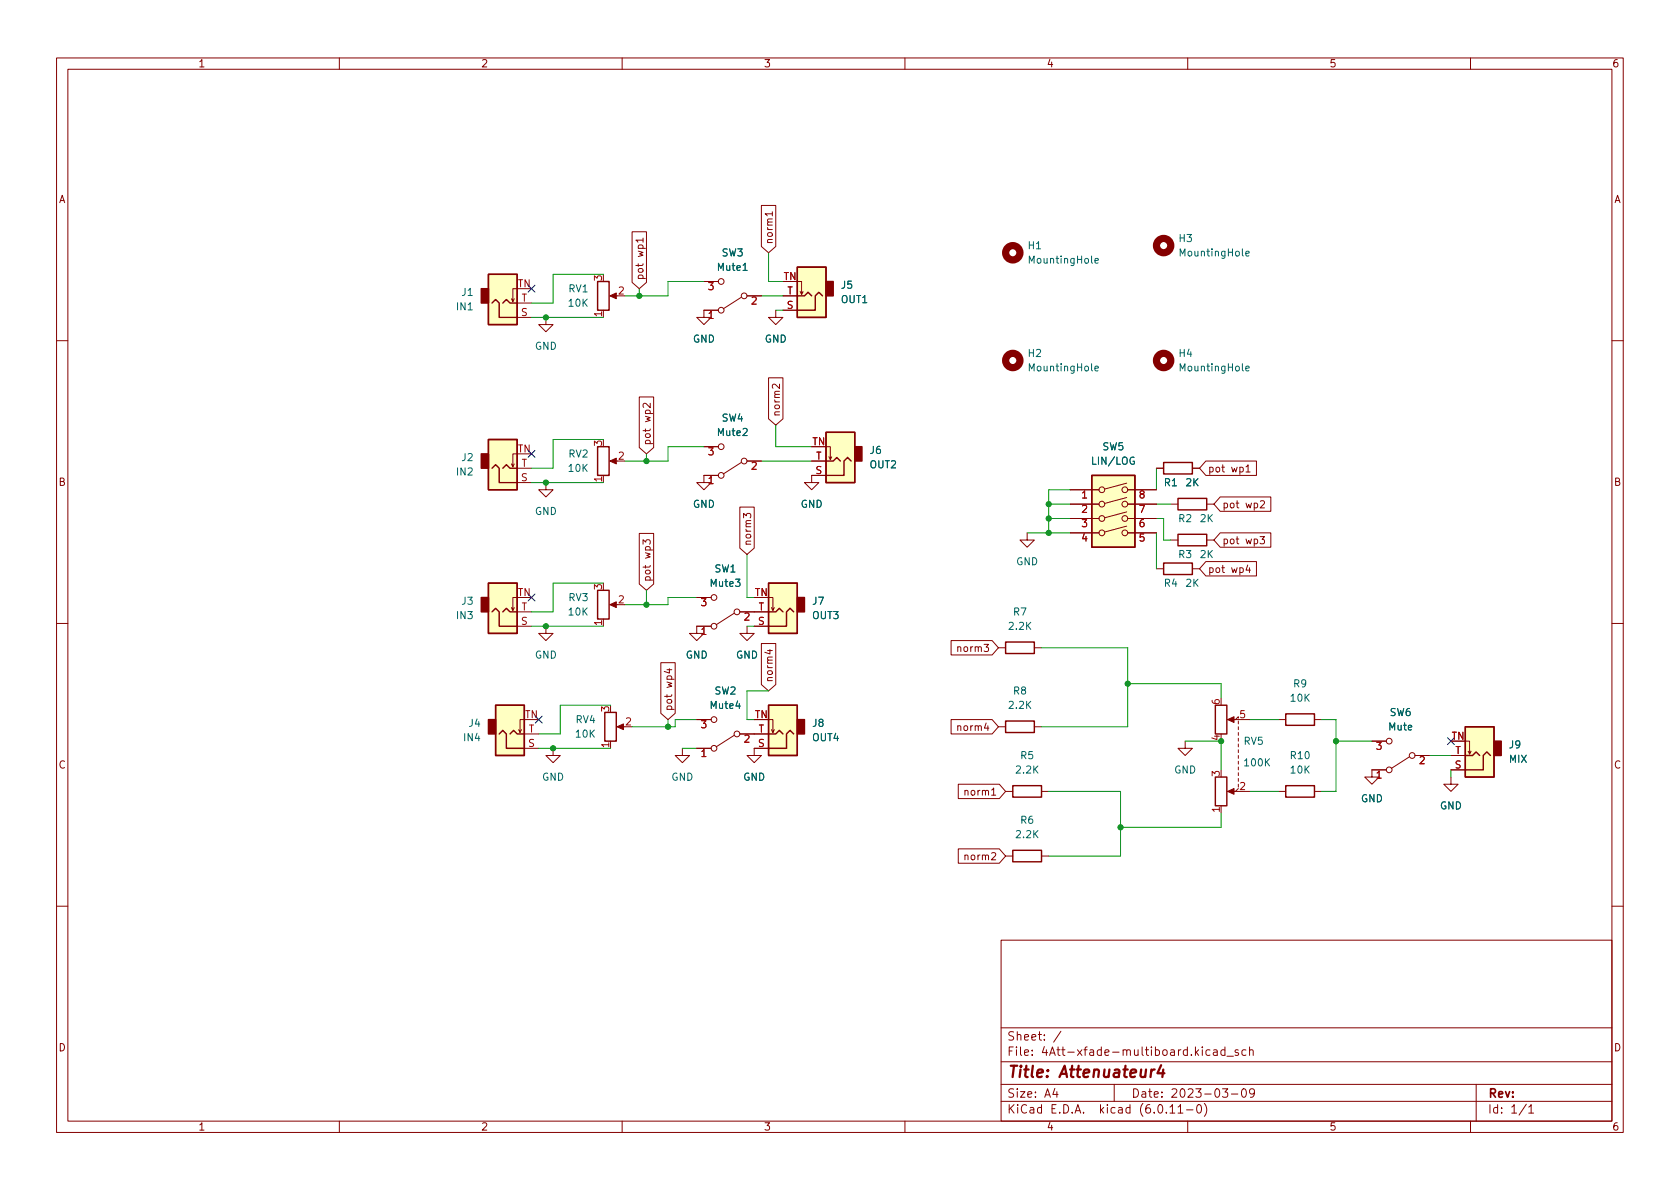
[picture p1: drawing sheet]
<svg xmlns="http://www.w3.org/2000/svg" width="297mm" height="210mm" viewBox="0 0 297 210" stroke-linecap="round" stroke-linejoin="round" font-family="sans-serif">
<g fill="none" stroke="#840000" stroke-width=".18">
<path d="M10 10.2h277v190.1h-277zM12 12.2h273v186.1h-273zM60 10.2v2M110 10.2v2M160 10.2v2M210 10.2v2M260 10.2v2M134.6 36.3h2.6v7.3l-1.3 1.1-1.3-1.1zM136.6 37.8h-1.3l.3 .4M136.6 37.4v.8M90.9 52.8l-.2 .5M91.4 51h-.7v2.3l-.3-.5"/>
<path d="M91.4 56.1h2.6M91.4 53.6h2.6M96.5 56.1v1.3h1.3l-1.3 1.3-1.3-1.3h1.3M106.7 54.9v1.2M108.2 52.3h1M111.8 41h2.5v8.9l-1.3 1.1-1.2-1.1zM124.5 49.8h2.5M127 54.9h-2.5v1.2h1.2l-1.2 1.3-1.3-1.3h1.3M131.1 52.6l-3.2 2M132.1 52.3h2.5M137.2 54.9v1.2h1.2l-1.2 1.3-1.3-1.3h1.3M138.4 54.9h2.6"/>
<path d="M138.4 52.3h2.6M141 49.8h.7v2.3l.3-.5M141.5 51.6l.2 .5M10 60.2h2M113 70.2h2.6v8.9l-1.3 1.2-1.3-1.2zM124.5 79h2.5M135.9 66.8h2.5v7.3l-1.2 1.1-1.3-1.1zM137.8 67.9v.8l-.9-.8-.3 .3 .1 .5M146 79h.8v2.3l.3-.5M285 60.2h2M90.9 82l-.2 .5M91.4 80.3h-.7v2.2l-.3-.5"/>
<path d="M91.4 85.3h2.6M91.4 82.8h2.6M96.5 85.3v1.3h1.3l-1.3 1.3-1.3-1.3h1.3M106.7 84.1v1.2M108.2 81.5h1M113 94.3h2.6v9l-1.3 1.1-1.3-1.1zM127 84.1h-2.5v1.2h1.2l-1.2 1.3-1.3-1.3h1.3M130.8 89.7h2.6v7.2l-1.3 1.1-1.3-1.1zM131.1 81.8l-3.2 2M131.5 91.6v-.8l.5 .4 .1-.4h.5l.1 .2-.1 .6M132.1 81.5h2.5M143.5 81.5h2.5"/>
<path d="M146 84.1h-2.5v1.2h1.3l-1.3 1.3-1.3-1.3h1.3M146.6 80.8l.2 .5M181.6 94.2v1.3h1.3l-1.3 1.3-1.3-1.3h1.3M189.2 86.6h5.1M189.2 89.1h5.1M189.2 91.7h5.1M189.2 94.2h5.1M199.2 93l-3.9 1.1M199.2 90.5l-3.9 1.1M199.2 88l-3.9 1M199.2 85.4l-3.9 1.1M199.4 86.6h5.1"/>
<path d="M199.4 89.1h5.1M199.4 91.7h5.1M199.4 94.2h5.1M204.5 82.8h1.2M207 89.1h1.3M207 95.5h1.3M210.8 82.8h1.3M213.2 99.3h9v2.5h-9l-1.1-1.2zM213.2 81.5h9v2.6h-9l-1.1-1.3zM213.4 89.1h1.2M213.4 95.5h1.2M215.7 94.2h9v2.6h-9l-1.1-1.3z"/>
<path d="M215.7 87.9h9v2.5h-9l-1.1-1.3zM10 110.2h2M90.9 107.4l-.2 .5M91.4 105.7h-.7v2.2l-.3-.5M91.4 110.7h2.6M91.4 108.2h2.6M96.5 110.7v1.3h1.3l-1.3 1.3-1.3-1.3h1.3M106.7 109.5v1.2M108.2 106.9h1M116.8 117.2h2.6v8.9l-1.3 1.1-1.3-1.1zM123.2 105.7h2.5M125.7 110.7h-2.5v1.3h1.3l-1.3 1.3-1.3-1.3h1.3"/>
<path d="M129.8 108.5l-3.2 2M130.8 108.2h5.1M132.1 110.7v1.3h1.2l-1.2 1.3-1.3-1.3h1.3M133.3 110.7h2.6M134.6 113.8h2.6v7.3l-1.3 1.1-1.3-1.1zM135.7 115h.9M135.9 105.7h.8v2.2l.2-.5M136.1 114.9v.7l-.9-.3M136.4 107.4l.3 .5M168.2 113.3h7.2l1.1 1.2-1.1 1.3h-7.2zM174 113.9h.8l-.4 .5 .3 .1v.6l-.2 .1-.5-.1M176.5 114.5h1.3"/>
<path d="M182.9 114.5h1.2M204.5 100.6h1.2M210.8 100.6h1.3M285 110.2h2M92.2 129l-.3 .5M92.7 127.2h-.8v2.3l-.2-.5M92.7 132.3h2.5M92.7 129.8h2.5M97.8 132.3v1.3h1.3l-1.3 1.3-1.3-1.3h1.3M107.9 131.1v1.2M109.5 128.5h1M120.6 132.3v1.3h1.3l-1.3 1.3-1.2-1.3h1.2"/>
<path d="M123.2 132.3h2.5M123.2 127.2h2.5M129.8 130l-3.2 2.1M130.8 129.8h5.1M135.9 127.2h.8v2.3l.2-.5M135.9 132.3h-2.6v1.3h1.3l-1.3 1.3-1.2-1.3h1.2M136.4 129l.3 .5M168.2 127.2h7.2l1.1 1.3-1.1 1.3h-7.2zM169.4 138.7h7.3l1.1 1.2-1.1 1.3h-7.3zM174.4 127.9l-.3 .9h.7M174.7 128.3v.9M175.3 139.7l.4-.4v1.3"/>
<path d="M176.5 128.5h1.3M177.8 139.9h1.3M182.9 128.5h1.2M184.1 139.9h1.3M209.5 131.1v1.2h1.3l-1.3 1.3-1.2-1.3h1.2M217.4 127.2h3.6M217.4 139.9h3.6M218.9 127v-.3l-.5 .5M218.9 139.4l-.5 .5M218.9 127.5v.5M218.9 128.5v.5M218.9 129.5v.5"/>
<path d="M218.9 130.6v.5M218.9 131.6v.5M218.9 132.6v.5M218.9 133.6v.5M218.9 134.6v.5M218.9 135.6v.5M218.9 136.6v.6M218.9 137.7v.5M226.1 127.2h1.2M226.1 139.9h1.2M232.4 127.2h1.3M232.4 139.9h1.3"/>
<path d="M242.6 131.1h2.5M245.1 136.1h-2.5v1.3h1.2l-1.2 1.3-1.3-1.3h1.3M249.2 133.9l-3.2 2M250.2 133.6h2.5M256.5 137.4v1.3h1.3l-1.3 1.2-1.2-1.2h1.2M256.5 136.1h2.6M256.5 133.6h2.6M259.1 131.1h.7v2.2l.3-.5M259.6 132.8l.2 .5M169.4 150.1h7.3l1.1 1.3-1.1 1.2h-7.3zM175.3 150.9l.5-.1 .3 .3-.8 .9h.8M175.3 140.6h.8"/>
<path d="M177.8 151.4h1.3M184.1 151.4h1.3M215.9 142.5v1.3M10 160.2h2M177 166.3h108v32h-108zM285 160.2h2M60 198.3v2M110 198.3v2M160 198.3v2M177 194.8h108M177 191.8h108M177 187.8h108"/>
<path d="M177 181.8h108M182.5 186.5v.1M182.5 185.7v.1M184.6 183.8v.1M184.6 183v.1M187.6 182.4l-1.3 1.9M197 191.8v3M210 198.3v2M211.8 195.4l.1-.1a.81 .81 0 0 1 .6 .7 .81 .81 0 0 1-.3 .8h-.1a.81 .81 0 0 1-.6-.6 .81 .81 0 0 1 .3-.8zM212.9 195.1a1.72 1.72 0 0 1 0 2.3M214.6 185.7h.5l.1 .9M215.2 186l-.5 .1a.29 .29 0 0 0-.2 .2 .29 .29 0 0 0 .2 .3h.5"/>
<path d="M216.6 185.7l-.5-.1-.2 .3v.4l.1 .3h.6M216.6 185.1v1.5M216.9 186.8h1.2M217.7 193.5h1.2M218.9 185.7l-.3-.1-.2 .2v.3l.5 .1v.4h-.5M219.7 192.6l.2-.1a.81 .81 0 0 1 .5 .7 .81 .81 0 0 1-.3 .8h-.1a.81 .81 0 0 1-.6-.6 .81 .81 0 0 1 .3-.8zM220.3 185.7l-.4-.1-.3 .3v.4l.1 .3h.6M220.9 185.8l.2-.2 .4 .1 .1 .9M220.9 185.1v1.5M221.8 193.2l-.3 .3-.4-.1-.2-.2 .2-.6 .4-.1 .2 .2a.99 .99 0 0 1-.3 1.3h-.3M260 198.3v2M261 191.8v6.5"/>
<path d="M270.3 195.8l.4-.5v1.5M270.3 196.8h.9"/>
<circle cx="127.5" cy="49.8" r=".51"/>
<circle cx="127.5" cy="54.9" r=".51"/>
<circle cx="131.6" cy="52.3" r=".51"/>
<circle cx="127.5" cy="79" r=".51"/>
<circle cx="127.5" cy="84.1" r=".51"/>
<circle cx="131.6" cy="81.5" r=".51"/>
<circle cx="194.8" cy="86.6" r=".51"/>
<circle cx="194.8" cy="89.1" r=".51"/>
<circle cx="194.8" cy="91.7" r=".51"/>
<circle cx="194.8" cy="94.2" r=".51"/>
<circle cx="198.9" cy="94.2" r=".51"/>
<circle cx="198.9" cy="89.1" r=".51"/>
<circle cx="198.9" cy="86.6" r=".51"/>
<circle cx="198.9" cy="91.7" r=".51"/>
<circle cx="126.2" cy="110.7" r=".51"/>
<circle cx="126.2" cy="105.7" r=".51"/>
<circle cx="130.3" cy="108.2" r=".51"/>
<circle cx="126.2" cy="127.2" r=".51"/>
<circle cx="126.2" cy="132.3" r=".51"/>
<circle cx="130.3" cy="129.8" r=".51"/>
<circle cx="245.6" cy="136.1" r=".51"/>
<circle cx="245.6" cy="131.1" r=".51"/>
<circle cx="249.7" cy="133.6" r=".51"/>
</g>
<path d="M205.3 188.4l-.7 1.4h1.3M205.7 189.1l-.2 1.4" fill="none" stroke="#840000" stroke-width=".4"/>
<g fill="#ffffc2" stroke="#ffffc2" stroke-width=".18">
<path d="M135.9 103.1h5.1v8.9h-5.1z"/>
<path d="M135.9 124.7h5.1v8.9h-5.1z"/>
<path d="M86.4 103.1h5v8.9h-5z"/>
<path d="M86.4 77.7h5v8.9h-5z"/>
<path d="M146 76.4h5.1v8.9h-5.1z"/>
<path d="M87.6 124.7h5.1v8.9h-5.1z"/>
<path d="M141 47.2h5v8.9h-5z"/>
<path d="M86.4 48.5h5v8.9h-5z"/>
<path d="M193 84.1h7.7v12.7h-7.7z"/>
<path d="M259.1 128.5h5.1v8.9h-5.1z"/>
</g>
<g fill="none" stroke="#840000" stroke-width=".25">
<path d="M86.4 48.5h5v8.9h-5zM87 53.6l.6-.6 .7 .6v2.5h3.1M88.9 53.6l.6-.6 .7 .6h1.2M105.7 49.8h2v5.1h-2zM141 47.2h5v8.9h-5zM141 52.3h1.2l.7-.6 .6 .6M145.4 52.3l-.6-.6-.7 .6v2.6h-3.1M86.4 77.7h5v8.9h-5zM105.7 79h2v5.1h-2zM146 76.4h5.1v8.9h-5.1zM87 82.8l.6-.6 .7 .6v2.5h3.1M88.9 82.8l.6-.6 .7 .6h1.2"/>
<path d="M146 81.5h1.3l.7-.6 .6 .6M150.5 81.5l-.6-.6-.7 .6v2.6h-3.2M193 84.1h7.7v12.7h-7.7zM205.7 99.6h5.1v2h-5.1zM205.7 81.8h5.1v2h-5.1zM208.3 88.1h5.1v2.1h-5.1zM208.3 94.5h5.1v2h-5.1zM86.4 103.1h5v8.9h-5zM87 108.2l.6-.6 .7 .6v2.5h3.1M88.9 108.2l.6-.6 .7 .6h1.2M105.7 104.4h2v5.1h-2zM135.9 103.1h5.1v8.9h-5.1z"/>
<path d="M135.9 108.2h1.3l.6-.6 .6 .6M140.3 108.2l-.6-.6-.6 .6v2.5h-3.2M177.8 113.5h5.1v2.1h-5.1zM87.6 124.7h5.1v8.9h-5.1zM88.3 129.8l.6-.6 .6 .6v2.5h3.2M90.2 129.8l.6-.6 .6 .6h1.3M106.9 126h2.1v5.1h-2.1zM135.9 124.7h5.1v8.9h-5.1zM135.9 129.8h1.3l.6-.6 .6 .6M140.3 129.8l-.6-.6-.6 .6v2.5h-3.2M177.8 127.5h5.1v2h-5.1zM179.1 138.9h5v2.1h-5z"/>
<path d="M214.9 137.4h2v5.1h-2zM214.9 124.7h2v5.1h-2zM227.3 126.2h5.1v2.1h-5.1zM227.3 138.9h5.1v2.1h-5.1zM259.1 128.5h5.1v8.9h-5.1zM259.1 133.6h1.2l.7-.6 .6 .6M263.5 133.6l-.6-.6-.6 .6v2.5h-3.2M179.1 150.4h5v2h-5z"/>
</g>
<g fill="#840000" stroke="#840000" stroke-width=".25">
<path d="M141 105.7h1.2v2.5h-1.2z"/>
<path d="M141 127.2h1.2v2.6h-1.2z"/>
<path d="M85.1 105.7h1.3v2.5h-1.3z"/>
<path d="M85.1 80.3h1.3v2.5h-1.3z"/>
<path d="M151.1 79h1.3v2.5h-1.3z"/>
<path d="M86.4 127.2h1.2v2.6h-1.2z"/>
<path d="M146 49.8h1.3v2.5h-1.3z"/>
<path d="M85.1 51h1.3v2.6h-1.3z"/>
<path d="M264.2 131.1h1.2v2.5h-1.2z"/>
</g>
<g fill="none" stroke="#a90000" stroke-width=".18">
<path d="M125.3 50h.8l-.4 .5 .3 .1v.5l-.1 .1-.6-.1M125.4 55.4l.3-.3v1.2M133 52.6l.5-.1 .2 .4-.8 .9h.8M125.3 79.2h.8l-.4 .5 .3 .1v.5l-.1 .2-.6-.2M125.4 84.6l.3-.3v1.2M133 81.8l.5-.1 .2 .4-.8 .9h.8M191.3 91.9h.8l-.4 .5 .4 .1v.5l-.2 .2-.6-.2M191.4 87.2l.4-.4v1.3M191.4 89.5l.5-.2 .2 .4-.8 .9h.8M191.7 94.4l-.3 .9h.8M201.5 89.3h.9l-.6 1.3M201.8 87.3l-.2-.2v-.2l.2-.1 .4 .1 .1 .1-.1 .2-.5 .2-.1 .2v.4l.2 .1 .4-.1 .1-.2-.1-.3-.1-.2"/>
<path d="M202.2 91.9h-.4a.85 .85 0 0 0 0 1.3l.4-.2 .1-.4-.2-.2h-.4l-.1 .2M202.2 94.4h-.6v.6l.1-.1 .5 .1 .1 .1-.1 .5-.1 .1-.5-.1M124 105.9h.8l-.4 .4 .4 .2v.5l-.2 .1-.6-.1M124.1 111.3l.4-.4v1.3M131.7 108.5l.5-.1 .2 .4-.7 .9h.7M124 127.4h.8l-.4 .5 .4 .1v.6l-.2 .1-.6-.1M124.1 132.9l.4-.4v1.3M131.7 130.1l.5-.1 .2 .3-.7 1h.7M243.4 131.3h.8l-.4 .4 .3 .2v.5l-.1 .1-.6-.1M243.5 136.7l.3-.4v1.3M251.1 133.9l.5-.1 .2 .4-.8 .9h.8"/>
</g>
<path d="M131.4 47.8h.7M193 45.3v1.1l.2 .1M193.6 46.1l.6-.1-.1-.2-.3-.1-.2 .2 .1 .6h.4M219.7 44v1.1l.1 .2M220.3 44.8l.6-.1-.1-.2-.3-.1-.2 .2v.6h.5M131.4 75.9l.5-.1 .2 .3-.8 .9h.8M193 64.3v1.1l.2 .2M193.6 65.2l.6-.2-.1-.2-.3-.1-.2 .2 .1 .6h.4M219.7 64.3v1.1l.1 .2M220.3 65.2l.6-.2-.1-.2-.3-.1-.2 .2v.6h.5M200.5 80.9a.59 .59 0 0 0-.7 .6 .59 .59 0 0 0 .7 .5l.1-.4h-.3M130.4 124l-.3 .9h.8" fill="none" stroke="#006464" stroke-width=".18"/>
<g fill="#840000" stroke="#840000" stroke-width=".18">
<path d="M109.1 128.5l1.1-.5v1z"/>
<path d="M107.8 106.9l1.2-.5v1z"/>
<path d="M107.8 52.3l1.2-.5v1z"/>
<path d="M217 139.9l1.2-.5v1.1z"/>
<path d="M217 127.2l1.2-.5v1.1z"/>
<path d="M107.8 81.5l1.2-.5v1z"/>
</g>
<g fill="none" stroke="#840000" stroke-width="1.3">
<circle cx="179.1" cy="44.7" r="1.27"/>
<circle cx="205.7" cy="43.4" r="1.27"/>
<circle cx="179.1" cy="63.7" r="1.27"/>
<circle cx="205.7" cy="63.7" r="1.27"/>
</g>
<g fill="none" stroke="#009600" stroke-width=".18">
<path d="M94 56.1h12.7M106.7 48.5h-8.9v5.1h-3.8M113 51v1.3M124.5 49.8h-6.4v2.5h-7.6M134.6 52.3h3.8M135.9 44.7v5.1h2.5M137.2 54.9h1.2M106.7 77.7h-8.9v5.1h-3.8M124.5 79h-6.4v2.5h-7.6M137.2 75.2v3.8h6.3M94 85.3h12.7M114.3 80.3v1.2"/>
<path d="M132.1 98v7.7h1.2M134.6 81.5h8.9M181.6 94.2h7.6M185.4 91.7h3.8M185.4 89.1h3.8M189.2 86.6h-3.8v7.6M204.5 91.7h1.2v3.8h1.3M204.5 89.1h2.5M204.5 82.8v3.8M204.5 94.2v6.4M94 110.7h12.7M106.7 103.1h-8.9v5.1h-3.8"/>
<path d="M114.3 104.4v2.5M123.2 105.7h-5.1v1.2h-7.6M132.1 110.7h1.2M184.1 114.5h15.3v14h-15.3M95.2 132.3h12.7M107.9 124.7h-8.8v5.1h-3.9M118.1 127.2v1.3M120.6 132.3h2.6M123.2 127.2h-3.8v1.3h-7.6M135.9 122.2h-3.8v5h1.2M185.4 139.9h12.7v11.5h-12.7M199.4 120.9h16.5v2.5"/>
<path d="M209.5 131.1h6.4v5M221 139.9h5.1M221 127.2h5.1M233.7 127.2h2.5v12.7h-2.5M236.2 131.1h6.4M252.7 133.6h3.8M256.5 136.1v1.3M215.9 143.8v2.5h-17.8"/>
</g>
<path d="M93.4 50.4l1.2 1.3M94.6 50.4l-1.2 1.3M93.4 79.6l1.2 1.3M94.6 79.6l-1.2 1.3M93.4 105l1.2 1.3M94.6 105l-1.2 1.3M94.6 126.6l1.3 1.3M95.9 126.6l-1.3 1.3M255.9 130.4l1.2 1.3M257.1 130.4l-1.2 1.3" fill="none" stroke="#000084" stroke-width=".18"/>
<g fill="#009600" stroke="#009600" stroke-width=".18">
<circle cx="96.5" cy="110.7" r=".46"/>
<circle cx="118.1" cy="128.5" r=".46"/>
<circle cx="97.8" cy="132.3" r=".46"/>
<circle cx="236.2" cy="131.1" r=".46"/>
<circle cx="215.9" cy="131.1" r=".46"/>
<circle cx="199.4" cy="120.9" r=".46"/>
<circle cx="96.5" cy="85.3" r=".46"/>
<circle cx="113" cy="52.3" r=".46"/>
<circle cx="114.3" cy="81.5" r=".46"/>
<circle cx="96.5" cy="56.1" r=".46"/>
<circle cx="198.1" cy="146.3" r=".46"/>
<circle cx="185.4" cy="91.7" r=".46"/>
<circle cx="185.4" cy="89.1" r=".46"/>
<circle cx="185.4" cy="94.2" r=".46"/>
<circle cx="114.3" cy="106.9" r=".46"/>
</g>
<g font-size="2.8" fill="#840000">
<text x="178" y="191.2">Title:</text>
<text x="187.3" y="191.2">Attenuateur4</text>
</g>
<g font-size="2.1" fill="#840000">
<text x="178" y="184.5">Sheet:</text>
<text x="178" y="187.2">File:</text>
<text x="184.4" y="187.2">4Att-xfade-multiboard.kicad_sch</text>
<text x="178" y="197.4">KiCad</text>
<text x="178" y="194.6">Size:</text>
<text x="184.7" y="194.6">A4</text>
<text x="185.7" y="197.4">E.D.A.</text>
<text x="194.6" y="197.4">kicad</text>
<text x="200" y="194.6">Date:</text>
<text x="201.8" y="197.4">(6.0.11-0)</text>
<text x="207" y="194.6">2023-03-09</text>
<text x="263" y="194.6">Rev:</text>
<text x="263" y="197.4">Id:</text>
<text x="267.1" y="197.4">1/1</text>
</g>
<g font-size="1.8" fill="#840000">
<text x="35" y="12.3">1</text>
<text x="85" y="12.3">2</text>
<text x="135" y="12.3">3</text>
<text x="185" y="12.3">4</text>
<text x="235" y="12.3">5</text>
<text x="285" y="12.3">6</text>
<text x="10.4" y="36.3">A</text>
<text x="285.4" y="36.3">A</text>
<text x="114.1" y="45.5" transform="rotate(-90 114.1 45.5)">wp1</text>
<text x="137" y="43.3" transform="rotate(-90 137 43.3)">norm1</text>
<text x="114.1" y="49.6" transform="rotate(-90 114.1 49.6)">pot</text>
<text x="115.4" y="74.7" transform="rotate(-90 115.4 74.7)">wp2</text>
<text x="138.3" y="73.7" transform="rotate(-90 138.3 73.7)">norm2</text>
<text x="115.4" y="78.8" transform="rotate(-90 115.4 78.8)">pot</text>
<text x="213.5" y="83.9">pot</text>
<text x="217.7" y="83.9">wp1</text>
<text x="10.3" y="86.3">B</text>
<text x="285.3" y="86.3">B</text>
<text x="216.1" y="90.3">pot</text>
<text x="220.2" y="90.3">wp2</text>
<text x="115.4" y="98.8" transform="rotate(-90 115.4 98.8)">wp3</text>
<text x="133.2" y="96.6" transform="rotate(-90 133.2 96.6)">norm3</text>
<text x="213.5" y="101.7">pot</text>
<text x="216.1" y="96.6">pot</text>
<text x="217.7" y="101.7">wp4</text>
<text x="220.2" y="96.6">wp3</text>
<text x="115.4" y="103" transform="rotate(-90 115.4 103)">pot</text>
<text x="169" y="115.7">norm3</text>
<text x="119.2" y="125.8" transform="rotate(-90 119.2 125.8)">pot</text>
<text x="119.2" y="121.7" transform="rotate(-90 119.2 121.7)">wp4</text>
<text x="137" y="120.7" transform="rotate(-90 137 120.7)">norm4</text>
<text x="169" y="129.6">norm4</text>
<text x="10.3" y="136.3">C</text>
<text x="285.3" y="136.3">C</text>
<text x="170.2" y="141.1">norm1</text>
<text x="170.2" y="152.5">norm2</text>
<text x="10.3" y="186.3">D</text>
<text x="285.3" y="186.3">D</text>
<text x="35" y="200.3">1</text>
<text x="85" y="200.3">2</text>
<text x="135" y="200.3">3</text>
<text x="185" y="200.3">4</text>
<text x="235" y="200.3">5</text>
<text x="285" y="200.3">6</text>
</g>
<g font-size="1.8" fill="#006464">
<text x="127.5" y="45.7">SW3</text>
<text x="181.6" y="44.5">H1</text>
<text x="181.6" y="47">MountingHole</text>
<text x="208.3" y="43.2">H3</text>
<text x="208.3" y="45.7">MountingHole</text>
<text x="81.5" y="52.7">J1</text>
<text x="100.4" y="52.1">RV1</text>
<text x="126.7" y="48.3">Mute1</text>
<text x="148.6" y="51.4">J5</text>
<text x="148.6" y="54">OUT1</text>
<text x="80.5" y="55.2">IN1</text>
<text x="100.3" y="54.6">10K</text>
<text x="94.5" y="62.2">GND</text>
<text x="122.4" y="61">GND</text>
<text x="135.1" y="61">GND</text>
<text x="181.6" y="63.5">H2</text>
<text x="208.3" y="63.5">H4</text>
<text x="181.6" y="66">MountingHole</text>
<text x="208.3" y="66">MountingHole</text>
<text x="126.7" y="77.5">Mute2</text>
<text x="127.5" y="74.9">SW4</text>
<text x="81.5" y="81.9">J2</text>
<text x="100.3" y="83.8">10K</text>
<text x="100.4" y="81.3">RV2</text>
<text x="153.7" y="80.6">J6</text>
<text x="153.7" y="83.2">OUT2</text>
<text x="192.8" y="82.6">LIN/LOG</text>
<text x="194.8" y="80">SW5</text>
<text x="80.5" y="84.5">IN2</text>
<text x="205.7" y="86.4">R1</text>
<text x="209.5" y="86.4">2K</text>
<text x="94.5" y="91.4">GND</text>
<text x="122.4" y="90.2">GND</text>
<text x="141.5" y="90.2">GND</text>
<text x="208.2" y="92.7">R2</text>
<text x="212" y="92.7">2K</text>
<text x="126.3" y="101.6">SW1</text>
<text x="179.6" y="100.3">GND</text>
<text x="208.2" y="99.1">R3</text>
<text x="212" y="99.1">2K</text>
<text x="81.5" y="107.3">J3</text>
<text x="100.4" y="106.7">RV3</text>
<text x="125.4" y="104.1">Mute3</text>
<text x="143.5" y="107.3">J7</text>
<text x="205.7" y="104.1">R4</text>
<text x="209.5" y="104.1">2K</text>
<text x="80.5" y="109.9">IN3</text>
<text x="100.3" y="109.2">10K</text>
<text x="143.5" y="109.9">OUT3</text>
<text x="178.1" y="111.8">2.2K</text>
<text x="179" y="109.2">R7</text>
<text x="94.5" y="116.8">GND</text>
<text x="121.2" y="116.8">GND</text>
<text x="130.1" y="116.8">GND</text>
<text x="125.4" y="125.7">Mute4</text>
<text x="126.3" y="123.2">SW2</text>
<text x="178.1" y="125.7">2.2K</text>
<text x="179" y="123.2">R8</text>
<text x="227.9" y="124.5">10K</text>
<text x="228.6" y="121.9">R9</text>
<text x="81.8" y="131.4">IN4</text>
<text x="82.8" y="128.9">J4</text>
<text x="101.6" y="130.8">10K</text>
<text x="101.7" y="128.3">RV4</text>
<text x="143.5" y="128.9">J8</text>
<text x="143.5" y="131.4">OUT4</text>
<text x="245.4" y="129.5">Mute</text>
<text x="245.6" y="127">SW6</text>
<text x="179.4" y="137.2">2.2K</text>
<text x="180.3" y="134.6">R5</text>
<text x="207.5" y="137.2">GND</text>
<text x="219.7" y="135.9">100K</text>
<text x="219.8" y="132.1">RV5</text>
<text x="227.9" y="134.6">R10</text>
<text x="227.9" y="137.2">10K</text>
<text x="266.7" y="132.7">J9</text>
<text x="266.7" y="135.3">MIX</text>
<text x="95.8" y="138.4">GND</text>
<text x="118.6" y="138.4">GND</text>
<text x="131.3" y="138.4">GND</text>
<text x="240.6" y="142.2">GND</text>
<text x="254.5" y="143.5">GND</text>
<text x="179.4" y="148.6">2.2K</text>
<text x="180.3" y="146.1">R6</text>
</g>
<g font-size="1.8" fill="#a90000">
<text x="91.5" y="50.8">TN</text>
<text x="92.1" y="53.3">T</text>
<text x="106.4" y="49.8" transform="rotate(-90 106.4 49.8)">3</text>
<text x="109.2" y="52.1">2</text>
<text x="138.5" y="49.5">TN</text>
<text x="139.1" y="52.1">T</text>
<text x="92" y="55.9">S</text>
<text x="106.4" y="56.2" transform="rotate(-90 106.4 56.2)">1</text>
<text x="125" y="57.2">1</text>
<text x="139" y="54.6">S</text>
<text x="91.5" y="80">TN</text>
<text x="92.1" y="82.5">T</text>
<text x="106.4" y="79" transform="rotate(-90 106.4 79)">3</text>
<text x="109.2" y="81.3">2</text>
<text x="143.6" y="78.7">TN</text>
<text x="144.1" y="83.8">S</text>
<text x="144.2" y="81.3">T</text>
<text x="92" y="85.1">S</text>
<text x="106.4" y="85.4" transform="rotate(-90 106.4 85.4)">1</text>
<text x="125" y="86.4">1</text>
<text x="191.1" y="88.9">1</text>
<text x="191.1" y="96.5">4</text>
<text x="91.5" y="105.4">TN</text>
<text x="92.1" y="107.9">T</text>
<text x="106.4" y="104.4" transform="rotate(-90 106.4 104.4)">3</text>
<text x="109.2" y="106.7">2</text>
<text x="133.4" y="105.4">TN</text>
<text x="134.1" y="107.9">T</text>
<text x="92" y="110.5">S</text>
<text x="106.4" y="110.8" transform="rotate(-90 106.4 110.8)">1</text>
<text x="123.8" y="113">1</text>
<text x="133.9" y="110.5">S</text>
<text x="215.6" y="124.8" transform="rotate(-90 215.6 124.8)">6</text>
<text x="92.8" y="127">TN</text>
<text x="93.4" y="129.5">T</text>
<text x="107.7" y="126" transform="rotate(-90 107.7 126)">3</text>
<text x="110.4" y="128.3">2</text>
<text x="133.4" y="127">TN</text>
<text x="134.1" y="129.5">T</text>
<text x="215.6" y="131.1" transform="rotate(-90 215.6 131.1)">4</text>
<text x="219" y="127">5</text>
<text x="256.6" y="130.8">TN</text>
<text x="93.3" y="132.1">S</text>
<text x="107.7" y="132.4" transform="rotate(-90 107.7 132.4)">1</text>
<text x="123.8" y="134.6">1</text>
<text x="133.9" y="132.1">S</text>
<text x="215.6" y="137.5" transform="rotate(-90 215.6 137.5)">3</text>
<text x="257.1" y="135.9">S</text>
<text x="257.3" y="133.3">T</text>
<text x="215.6" y="143.8" transform="rotate(-90 215.6 143.8)">1</text>
<text x="219" y="139.7">2</text>
<text x="243.2" y="138.4">1</text>
</g>
</svg>
